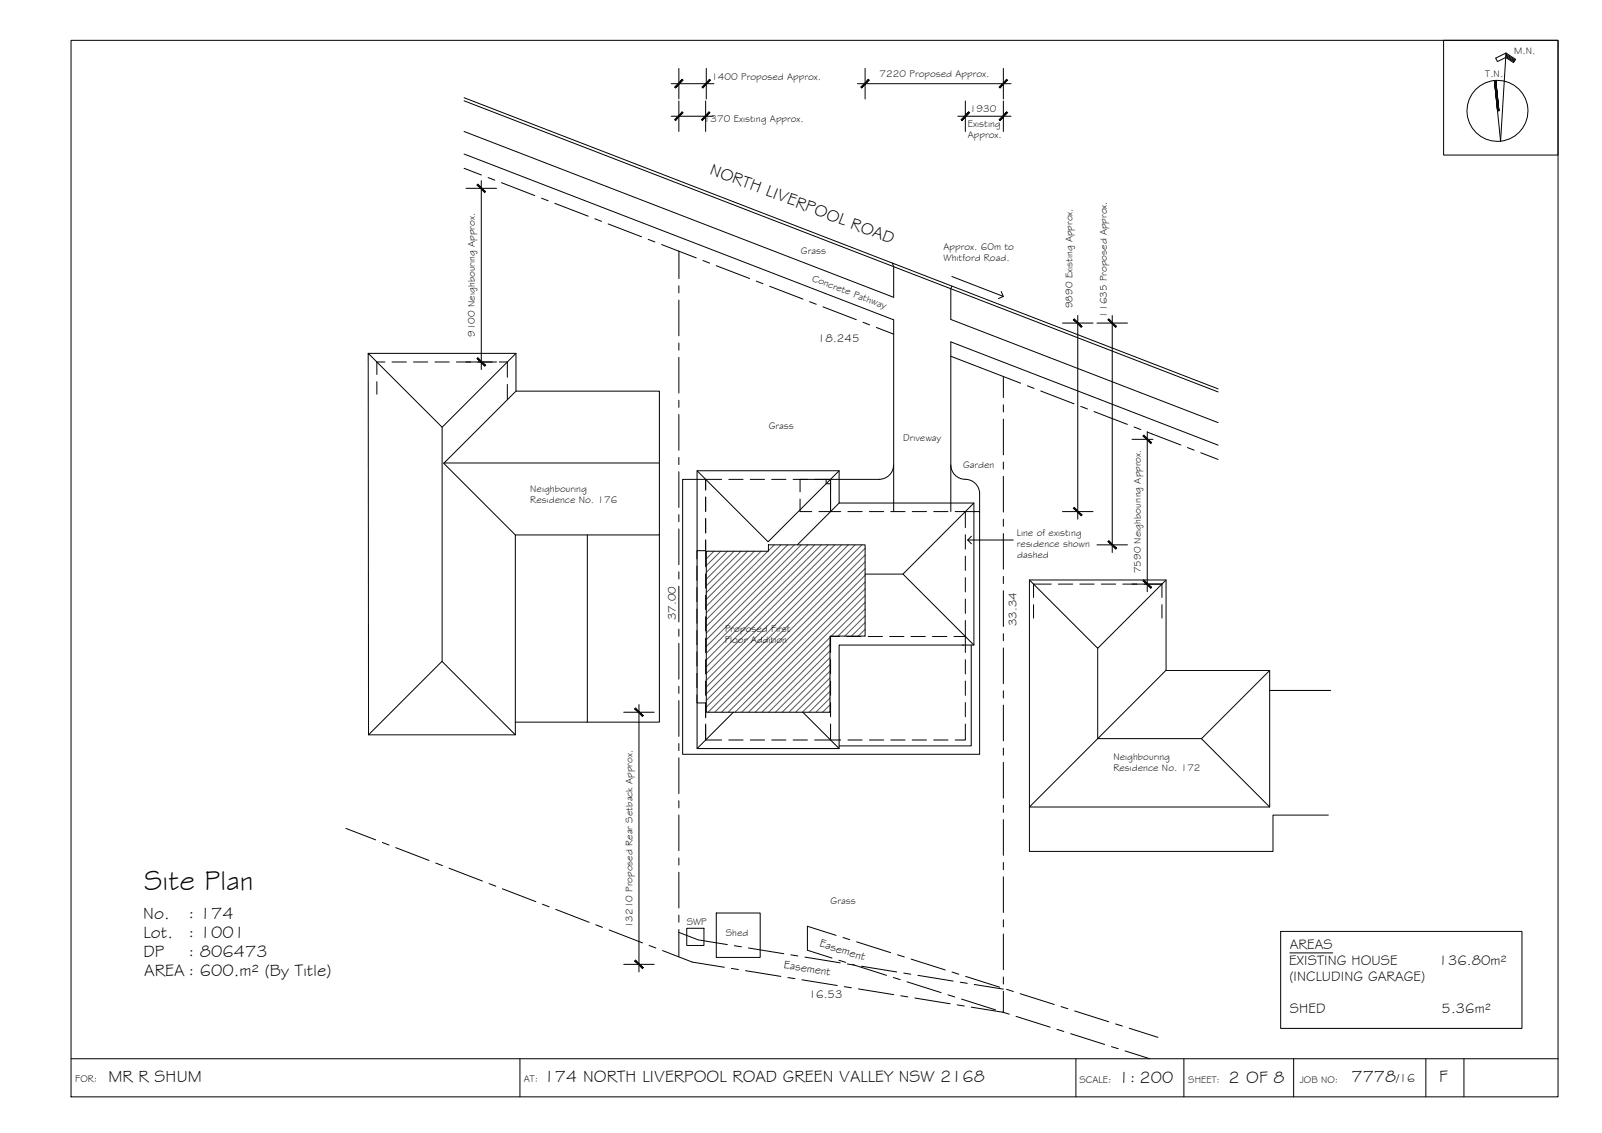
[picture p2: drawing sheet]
<svg xmlns="http://www.w3.org/2000/svg" width="420mm" height="297mm" viewBox="0 0 420 297" stroke-linecap="round" stroke-linejoin="round" font-family="sans-serif">
<!-- layer: BORDER -->
<g fill="none" stroke="#000" stroke-width=".26">
<path d="M18.6 10.6h390v277h-390zM378.6 10.6h30v30.1h-30zM394.9 14.8l2.2 1.4M394.9 14.5l2.3 1.5M395 14.2l2.3 1.6M395 13.9l2.5 1.7-.6 .8-2-1.3-2.2 1-.4-.9 2.7-1.3-1.4 23.1-1.6-15.9M392.3 21.1l.8 7.9M18.6 277.6h390M136.4 277.6v10M282.2 277.6v10M310.5 277.6v10M339.3 277.6v10"/>
<path d="M374 277.6v10M383.9 277.6v10"/>
<circle cx="392.7" cy="29.1" r="8"/>
</g>
<!-- layer: DIMENSION -->
<g fill="none" stroke="#000" stroke-width=".26">
<path d="M178 17.9v8M185.2 17.9v8M226.9 17.9v8M263.2 17.9v8M176.1 30.5h11M176.1 21.9h11.1M178 26.5v8M185.1 26.5v8M224.9 21.9h40.3M251.2 30.5h14M253.2 26.5v8M263.2 26.5v8"/>
<path d="M122.2 49.4h8M126.2 47.4v49.5M122.2 94.9h8M278.7 84.7h8M282.7 82.7v53.4M287.7 84.7h8M291.7 82.7v62.2M296.9 115.2h5.5M300.9 113.2v41.9M278.7 134.1h8M287.7 142.8h8M296.9 153.1h7.8"/>
<path d="M163.6 186.7h8M167.6 184.7v70.1M163.6 252.8h8"/>
</g>
<!-- layer: 0 -->
<g fill="#000" stroke="#000" stroke-width=".26">
<path d="M178.9 29.4l-1.7 2.2 1.9-2zM178.9 29.4l-1.7 2.2-.3-.2z"/>
<path d="M178.9 20.8l-1.7 2.2 1.9-2zM178.9 20.8l-1.7 2.2-.3-.2z"/>
<path d="M184 31.4l.2 .2 1.8-2.2zM186 29.4l.2 .2-2 2z"/>
<path d="M184.1 22.8l.2 .2 1.8-2.2zM186.1 20.8l.2 .2-2 2z"/>
<path d="M227.8 20.8l-1.8 2.2 2-2zM227.8 20.8l-1.8 2.2-.2-.2z"/>
<path d="M254.1 29.4l-2 2 .2 .2zM254.1 29.4l.2 .2-2 2z"/>
<path d="M264 20.8l-1.9 2 .2 .2zM264 20.8l.3 .2-2 2z"/>
<path d="M264 29.4l-1.7 2.2 2-2zM264 29.4l-1.7 2.2-.2-.2z"/>
<path d="M125.1 48.5l2 2 .2-.2zM125.1 48.5l.2-.2 2 2z"/>
<path d="M125.1 94l2.2 1.8-2-2zM125.1 94l2.2 1.8-.2 .2z"/>
<path d="M281.5 83.8l2.1 2 .2-.2zM281.5 83.8l.3-.2 2 2z"/>
<path d="M290.6 83.8l2 2 .2-.2zM290.6 83.8l.2-.2 2 2z"/>
<path d="M299.8 114.3l2 2 .2-.2zM300 114.1l2 2-2.2-1.8z"/>
<path d="M281.8 133l-.3 .2 2.3 1.8zM281.5 133.2l2.3 1.8-.2 .2z"/>
<path d="M290.8 141.7l-.2 .3 2.2 1.7zM290.6 142l2.2 1.7-.2 .2z"/>
<path d="M300 152l-.2 .2 2.2 1.8zM299.8 152.2l2.2 1.8-.2 .2z"/>
<path d="M166.5 185.8l2 2 .2-.2zM166.5 185.8l.2-.2 2 2z"/>
<path d="M166.7 251.7l-.2 .2 2.2 1.8zM166.5 251.9l2.2 1.8-.2 .2z"/>
</g>
<!-- layer: EXISTING -->
<g fill="none" stroke="#000" stroke-width=".26">
<path d="M121.7 34.5l112.7 43.4v-8l-.4-.9M121.7 26.4l197.8 76.4M121.7 25.6l197.8 76.4M121.7 40.4l112.7 43.5v50.2M249.6 75l-.2 .7v8l70.1 27.1M101 94.9h-2.2v3.3M102.8 94.9h3.8M108.4 94.9h3.8M114.1 94.9h3.7M119.7 94.9h3.8M125.3 94.9h3.8M130.9 94.9h2.2v4"/>
<path d="M98.8 100.1v3.2M133.1 100.8v4M319.5 116.7l-70.1-27.1v44.5M185.1 130.3v3.8M185.1 136v3.7M189.3 125.7h-4.2v2.8v-2.8h-6.1v72.1h77.9v-63.7h-3.7M191.1 125.7h3.8M196.8 125.7h3.7M202.4 125.7h3.7M208 125.7h8.7M209.8 130.8v3.3h3.1M209.8 125.7v3.3"/>
<path d="M213.6 125.7h4.2v3.3M216.7 125.7h1.1v1.1h-1.1zM217.8 130.8v3.3h2.7M217.8 125.7h12.8M217.8 126.8v7.3h-3M222.4 134.1h3.7M228 134.1h3.8M233.6 134.1h3.8M234.4 121.9a3.8 3.8 0 0 1-3.8 3.8M239.3 134.1h3.7M244.9 134.1h3.7M249.4 121.9a4 4 0 0 0 4.5 3.8 3.8 3.8 0 0 1 3 3.7v4.7"/>
<path d="M250.5 134.1h2.7v4.2M182.8 146.5v-2.1h2.3v-2.8v7M182.8 148.4v3.8M182.8 154v3.8M182.8 159.7v3.7M185.1 150.4v3.8M185.1 156.1v3.7M253.2 140.2v3.7M253.2 145.8v3.8M253.2 151.4v3.8M253.2 157.1v3.7M271.1 158.5v3.5"/>
<path d="M275.7 153.1h-4.6v3.5M277.6 153.1h3.7M283.2 153.1h3.8M288.8 153.1h3.8M294.5 153.1h3.7M300.1 153.1h4.6v3.5M304.7 158.5v3.5M182.8 165.3v3.7M182.8 170.9v3.7M182.8 176.5v3.8M185.1 161.7v3.7M185.1 167.3v3.8"/>
<path d="M185.1 172.9v3.8M185.1 178.6v3.7M217.8 172.9v3.8M217.8 178.6v3.7M220.2 166.9h-2.4v4.2M222.1 166.9h3.7M227.7 166.9h3.7M233.3 166.9h3.8M238.9 166.9h3.8M244.6 166.9h3.7M253.2 162.7v4.2h-3M253.2 166.9v4.2"/>
<path d="M253.2 172.9v3.8M253.2 178.6v3.7M182.8 182.2v2.1h2.3v3.9M185.1 189.8v4.2h4.2M185.1 184.2v3.7M185.1 190.1v3.9M191.1 194h3.8M196.8 194h3.7M202.4 194h3.7M208 194h3.8M217.8 189.8v4.2h-4.2M217.8 184.2v3.7"/>
<path d="M217.8 194h2.7M222.4 194h3.7M228 194h3.8M233.6 194h3.8M239.3 194h3.7M244.9 194h3.7M253.2 189.8v4.2h-2.7M253.2 184.2v3.7M187.9 239.4h11.5v11.6h-11.5zM180.1 243.4h4.5v4.5h-4.5z"/>
</g>
<!-- layer: ROOFPLAN EXIST. -->
<g fill="none" stroke="#000" stroke-width=".26">
<path d="M96.6 92.6l.1 100.1h38.5v-52.5h37.7v-37.7h-37.6v-9.9h-38.7l19.4 19.4v61.4M135.3 92.6l-19.3 19.4M135.3 102.5l-18.8 18.9h56.4M116.3 121.4l18.9 18.8M182.8 123.4h37.3v8.5h35.3v37.2h-35.3v27.2h-37.3zM182.8 123.4l18.7 18.6 18.6-18.6M220.1 131.9l-10.9 10.9M255.4 131.9l-18.6 18.6 18.6 18.6M154 140.2v49.1M172.9 140.2v49.1h-37.7M226.9 150.5h9.9M270 152.1h35.8v23.7h27.2v35.8h-63z"/>
<path d="M270 152.1l17.9 17.9 17.9-17.9M254.7 169.1v26.5h-34.6M287.9 170v23.6h27.2l17.9 18M305.8 175.7l-35.8 35.9v11.6h63.9v-9.5h14.5M333 175.8l-17.9 17.9M96.7 192.7l19.2-19.3 19.3 19.3M192.3 186.7l-9.5 9.6M210.6 186.7l9.5 9.6M333 181h16"/>
</g>
<!-- layer: HATCH -->
<g fill="none" stroke="#545454" stroke-width=".26">
<path d="M185.5 144.5l-.3 .3M187.2 144.5l-2 2M189 144.5l-3.8 3.8M190.8 144.5l-5.6 5.6M192.5 144.5l-7.3 7.3M194.3 144.5l-9.1 9.1M196.1 144.5l-10.9 10.9M197.9 144.5l-12.7 12.6M199.6 144.5l-14.4 14.4M201.4 144.5l-16.2 16.2M203.1 142.8l-1.6 1.6M204.8 142.8l-19.6 19.6"/>
<path d="M206.6 142.8l-21.4 21.4M208.4 142.8l-23.2 23.2M210.1 142.8l-24.9 24.9M211.9 142.8l-26.7 26.7M213.7 142.8l-28.5 28.5M215.4 142.8l-30.2 30.3M217.2 142.8l-32 32M219 142.8l-33.8 33.8M220.7 142.8l-35.5 35.6M222.5 142.8l-37.3 37.3M224.3 142.8l-39.1 39.1M226 142.8l-40.8 40.9"/>
<path d="M226.9 159.7l-7.1 7.1M226.9 157.9l-8.9 8.9M226.9 156.1l-30.6 30.6M226.9 154.4l-32.4 32.3M226.9 152.6l-34.1 34.1M226.9 150.8l-35.9 35.9M226.9 149.1l-37.7 37.6M226.9 147.3l-39.4 39.4M226.9 145.5l-41.2 41.2M226.9 143.8l-41.7 41.6M217.7 179.5l-7.3 7.2M217.7 177.7l-9 9"/>
<path d="M217.7 176l-10.8 10.7M217.7 174.2l-12.6 12.5M217.7 172.4l-14.3 14.3M217.7 170.7l-16.1 16M217.7 168.9l-17.9 17.8M217.7 167.1l-19.6 19.6M226.9 166.7v.1M226.9 165l-1.8 1.8M226.9 163.2l-3.6 3.6M226.9 161.5l-5.3 5.3M217.7 186.6l-.2 .1M217.7 184.8l-2 1.9"/>
<path d="M217.7 183l-3.7 3.7M217.7 181.3l-5.5 5.4"/>
</g>
<!-- layer: NEWWORK -->
<path d="M185.2 144.5h16.3v-1.7h25.4v24h-9.2v19.9h-32.5z" fill="none" stroke="#000" stroke-width=".26"/>
<!-- layer: 0 -->
<path d="M249.6 72.5l13.6 5.2M262.6 76.4l.6 1.3-1.3 .6M253.8 141.6h12M254.8 140.6l-1 1 1 1" fill="none" stroke="#000" stroke-width=".26"/>
<!-- layer: BOUNDARY -->
<g fill="none" stroke="#000" stroke-width=".26">
<path d="M121.7 44.1l4.6 1.8M128 46.6l1.8 .6M131.5 47.9l8.8 3.4M142 52l1.8 .6M145.5 53.3l8.8 3.4M156 57.4l1.8 .6M159.5 58.7l8.8 3.4M170 62.8l1.8 .6M173.5 64.1l9.1 3.5M178 74.9v1.9M178 78.7v9.3M178.1 65.9v7.2"/>
<path d="M184.3 68.3l1.8 .7M187.8 69.7l8.8 3.3M198.3 73.7l1.8 .7M201.9 75l8.7 3.4M212.3 79.1l1.8 .7M178 89.9v1.9M178 93.7v9.4M215.8 80.4l8.8 3.4M226.3 84.5l1.8 .7M229.8 85.8l4.6 1.8M249.4 93.4l18.3 7.1M263.2 98.7v5.5"/>
<path d="M178 104.9v1.9M178 108.7v9.4M178 119.9v1.9M263.2 106.1v1.9M263.2 109.9v9.3M269.5 101.1l1.7 .7M273 102.5l8.7 3.4M283.4 106.5l1.8 .7M286.9 107.9l8.8 3.4M297.4 111.9l1.8 .7M300.9 113.3l8.8 3.4M311.4 117.3l1.8 .7"/>
<path d="M314.9 118.7l4.6 1.8M178 123.7v9.3M178 134.9v1.9M178 138.7v9.4M263.2 121.1v1.9M263.2 124.9v9.4M263.2 136.1v1.9M263.2 139.9v9.3M178 149.9v1.9M178 153.7v9.4M263.2 151.1v1.9M263.2 154.9v9.3"/>
<path d="M178 164.9v1.9M178 168.7v9.3M178 179.9v1.9M263.2 166.1v1.9M263.2 169.9v9.4M178 183.7v9.4M178 194.9v1.9M178 198.7v9.4M263.2 181.1v1.9M263.2 184.9v9.3M263.2 196.1v1.9M263.2 199.9v9.3"/>
<path d="M90.7 217.2l7.8 3M178 209.9v1.9M178 213.7v9.3M263.2 211.1v1.9M263.2 214.9v9.4M100.3 220.9l1.7 .6M103.8 222.2l8.7 3.4M114.3 226.3l1.7 .6M117.8 227.6l8.7 3.4M128.3 231.7l1.7 .6M131.8 233l8.7 3.4M142.3 237.1l1.7 .6"/>
<path d="M145.8 238.4l8.7 3.4M178 224.9v1.9M178 228.7v9.4M178 239.9v1.9M263.2 226.1v1.9M263.2 229.9v9.3M156.3 242.5l1.7 .6M159.8 243.8l8.7 3.4M170.3 247.9l1.7 .6M173.8 249.2l7.8 3 8.4 1.4M178 244.4l5.1 2 7.7 1.2M178 243.7v7.2"/>
<path d="M191.8 253.9l1.9 .3M192.6 247.9l1.9 .3M195.5 254.5l9.3 1.5M196.3 248.5l9.3 1.5M206.6 256.3l1.9 .3M207.4 250.3l1.9 .3M210.3 256.9l9.3 1.5M211.1 250.9l9.3 1.5M219.3 245.2l-7.5-2.4v6.3l6.4 2.1M220 251.7l1.8 .6M221.1 245.8l1.8 .6M221.4 258.7l1.9 .3"/>
<path d="M222.2 252.7l1.9 .3M223.6 252.9l8.9 2.8M224.7 246.9l8.9 2.9M225.1 259.3l9.3 1.5M225.9 253.3l9.3 1.5M234.3 256.3l1.8 .5M235.4 250.3l1.8 .6M237 255.1l1.9 .3M237.9 257.4l8.9 2.8M239 251.5l8.9 2.8M240.7 255.7l9.3 1.5M249.7 254.8l1.8 .6"/>
<path d="M251.8 257.5l1.9 .3M253.3 256l8.9 2.8M255.5 258.1l7.7 1.2M263.2 241.1v1.9M263.2 244.9v9.3M263.2 256.1v1.9M263.2 259.9v5.5l-8.5-1.4M264 259.4l1.8 .5M236.2 261.1l1.9 .3M240 261.7l9.2 1.5M248.6 260.8l1.8 .6M251 263.5l1.9 .3"/>
<path d="M252.2 261.9l8.9 2.9M262.9 265.3l1.8 .6M266.5 266.5l8.9 2.8M267.6 260.5l8.9 2.8M277.2 269.9l1.8 .5M278.3 263.9l1.8 .6M280.8 271l8.9 2.8M281.9 265l8.9 2.9M291.5 274.4l1.8 .5M292.6 268.4l1.8 .6M295.1 275.5l6.4 2.1M296.2 269.6l7.5 2.4"/>
</g>
<!-- layer: BORDER -->
<g fill="#000" stroke="#000" stroke-width=".26">
<path d="M392 21.1l.8 8zM392 21.1h.2l.6 8z"/>
<path d="M392.2 21.1l.6 8 .3-.1zM392.2 21.1l.9 7.9z"/>
</g>
<!-- layer: TEXT -->
<path d="M335.9 244.2h63.3v25.4h-63.3zM338.3 249.8h11.2" fill="none" stroke="#000" stroke-width=".26"/>
<text font-size="7.5" x="37.8" y="233.3">Site Plan</text>
<g font-size="4.5">
<text x="185.9" y="45.5" transform="rotate(21 185.9 45.5)">NORTH LIVERPOOL ROAD</text>
<text x="37.6" y="240.8">No.</text>
<text x="37.6" y="245.9">Lot.</text>
<text x="49.4" y="240.8">: 174</text>
<text x="49.4" y="245.9">: 1001</text>
<text x="37.6" y="250.9">DP</text>
<text x="49.4" y="250.9">: 806473</text>
<text x="37.8" y="255.9">AREA : 600.m² (By Title)</text>
<text x="28.4" y="283.6">MR R SHUM</text>
<text x="142.6" y="283.6">174 NORTH LIVERPOOL ROAD GREEN VALLEY NSW 2168</text>
<text x="293.4" y="283.9">1: 200</text>
<text x="322.2" y="283.9">2 OF 8</text>
<text x="354.4" y="283.8">7778</text>
<text x="377.4" y="283.7">F</text>
</g>
<g font-size="3.7">
<text x="338.3" y="248.8">AREAS</text>
<text x="338.1" y="253">EXISTING HOUSE</text>
<text x="338.2" y="257.2">(INCLUDING GARAGE)</text>
<text x="377.3" y="253">136.80m²</text>
<text x="338.3" y="265.5">SHED</text>
<text x="378.1" y="265.5">5.36m²</text>
</g>
<text font-size="3.2" x="366.2" y="283.8">/16</text>
<g font-size="3">
<text x="214.5" y="89.7">18.245</text>
<text x="177.3" y="162.6" transform="rotate(-90 177.3 162.6)">37.00</text>
<text x="266.6" y="164.2" transform="rotate(-90 266.6 164.2)">33.34</text>
<text x="214.8" y="248.1" transform="rotate(18 214.8 248.1)">Easement</text>
<text x="205.5" y="253.8" transform="rotate(9 205.5 253.8)">Easement</text>
<text x="212.1" y="261.7">16.53</text>
</g>
<g font-size="2.6">
<text x="397.1" y="14.1">M.N.</text>
<text x="186.6" y="20.9">1400 Proposed Approx.</text>
<text x="230.7" y="20.2">7220 Proposed Approx.</text>
<text x="389.6" y="20.3">T.N.</text>
<text x="254.4" y="29.4">1930</text>
<text x="184.6" y="31.9">1370 Existing Approx.</text>
<text x="253.9" y="33.2">Existing</text>
<text x="253.8" y="36.1">Approx.</text>
<text x="247.4" y="65.5">Approx. 60m to</text>
<text x="210.1" y="66.7">Grass</text>
<text x="247.5" y="68.4">Whitford Road.</text>
<text x="212.9" y="73.6" transform="rotate(21 212.9 73.6)">Concrete Pathway</text>
<text x="281.3" y="80.8" transform="rotate(-90 281.3 80.8)">9890 Existing Approx.</text>
<text x="290.3" y="83.3" transform="rotate(-90 290.3 83.3)">11635 Proposed Approx.</text>
<text x="124.5" y="88.3" transform="rotate(-90 124.5 88.3)">9100 Neighbouring Approx.</text>
<text x="201.6" y="112.4">Grass</text>
<text x="236.9" y="115.5">Driveway</text>
<text x="252.6" y="122.6">Garden</text>
<text x="139.1" y="129.1">Neighbouring</text>
<text x="139.1" y="132">Residence No. 176</text>
<text x="266.7" y="140.5">Line of existing</text>
<text x="266.7" y="143.4">residence shown</text>
<text x="266.8" y="146.3">dashed</text>
<text x="299.2" y="150.3" transform="rotate(-90 299.2 150.3)">7590 Neighbouring Approx.</text>
<text x="190.2" y="165.7">Proposed First</text>
<text x="190.1" y="168.6">Floor Addition</text>
<text x="292" y="199.2">Neighbouring</text>
<text x="292" y="202.1">Residence No. 172</text>
<text x="217.9" y="237.1">Grass</text>
<text x="165.9" y="243.4" transform="rotate(-90 165.9 243.4)">13210 Proposed Rear Setback Approx.</text>
<text x="180.1" y="242.5">SWP</text>
<text x="190.4" y="245.5">Shed</text>
<text x="19.8" y="283.8">FOR:</text>
<text x="137.4" y="283.6">AT:</text>
<text x="283.1" y="283.9">SCALE:</text>
<text x="311.6" y="283.9">SHEET:</text>
<text x="340.9" y="283.9">JOB NO:</text>
</g>
</svg>
